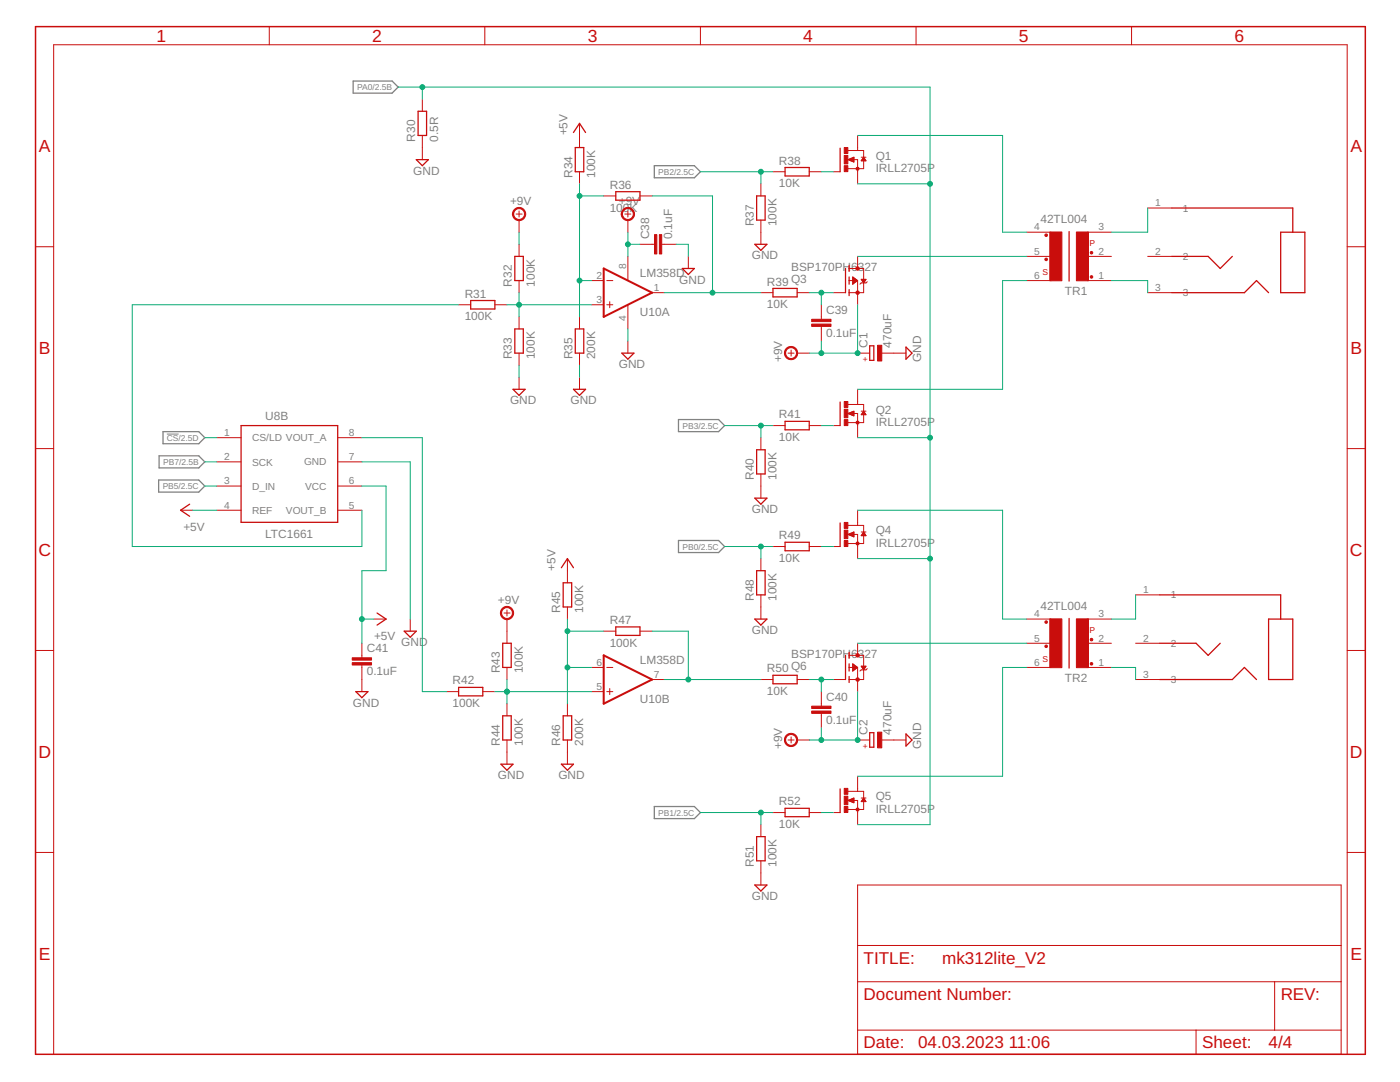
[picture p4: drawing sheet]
<svg xmlns="http://www.w3.org/2000/svg" width="279mm" height="216mm" viewBox="0 0 279 216" stroke-linecap="round" stroke-linejoin="round" font-family="sans-serif">
<path d="M70.5 16.2h7.8l1.2 1.2-1.2 1.2h-7.8zM130.6 33.1h8l1.2 1.2-1.2 1.2h-8zM31.7 95.8h8l1.2 1.2-1.2 1.2h-8zM31.7 91h8l1.2 1.2-1.2 1.2h-8zM32.5 86.1h7.2l1.2 1.2-1.2 1.2h-7.2zM135.4 83.7h8l1.2 1.2-1.2 1.2h-8zM135.4 107.8h8l1.2 1.3-1.2 1.2h-8zM130.6 160.9h8l1.2 1.2-1.2 1.2h-8z" fill="none" stroke="#808080" stroke-width=".25"/>
<path d="M33.3 86.6h2.3" fill="none" stroke="#808080" stroke-width=".2"/>
<g fill="none" stroke="#c90d0c" stroke-width=".25">
<path d="M83.1 31.9h2.4l-1.2 1.2zM83.4 22.2h1.7v4.8h-1.7zM114.4 26.4l1.3-1.8 1.2 1.8M114.8 29.4h1.7v4.9h-1.7zM122.9 38.2h4.8v1.7h-4.8zM151 39.1h1.7v4.8h-1.7zM156.7 33.4h4.8v1.7h-4.8zM167.7 29.6v4.7M93.9 60h4.9v1.7h-4.9zM102.7 51.2h1.7v4.8h-1.7zM136.2 53.6h2.4l-1.2 1.2zM150.6 48.7h2.5l-1.3 1.3z"/>
<path d="M154.3 57.6h4.8v1.6h-4.8zM168.7 53.6v4.8M169.5 53v1.2M169.5 55.3v1.4M169.5 57.8v1.2M213.4 46.2v9.9M233.9 51.2h7.2l2.4 2.4 2.4-2.4M233.9 58.4h14.4l2.5-2.4 2.4 2.4M233.9 41.5h24.1v4.8M255.6 46.3h4.8v12.1h-4.8zM102.4 77.7h2.4l-1.2 1.2zM102.7 65.6h1.7v4.9h-1.7z"/>
<path d="M114.4 77.7h2.5l-1.2 1.2zM114.8 65.6h1.7v4.9h-1.7zM124.1 70.5h2.4l-1.2 1.2zM173.6 69h.8v2.9h-.8zM180.8 69.3l1.2 1.2-1.2 1.2zM48.1 84.9h19.3v19.3h-19.3zM150.6 99.4h2.5l-1.3 1.2zM151 89.7h1.7v4.9h-1.7zM156.7 84.1h4.8v1.7h-4.8zM167.7 80.2v4.7M37.8 100.6l-1.8 1.2 1.8 1.2M112 113.3l1.2-1.8 1.2 1.8"/>
<path d="M112.4 116.3h1.7v4.8h-1.7zM151 113.9h1.7v4.8h-1.7zM156.7 108.2h4.8v1.7h-4.8zM167.7 104.4v4.7M231.5 118.7h24.1v4.8M71 138h2.4l-1.2 1.2zM75.2 122.3l1.8 1.2-1.8 1.2M80.7 125.9h2.4l-1.2 1.2zM91.5 137.2h4.9v1.7h-4.9zM100.3 128.4h1.7v4.8h-1.7zM122.9 125.1h4.8v1.7h-4.8zM150.6 123.5h2.5l-1.3 1.2z"/>
<path d="M154.3 134.7h4.8v1.7h-4.8zM168.7 130.8v4.8M169.5 130.2v1.2M169.5 132.5v1.4M169.5 135v1.2M213.4 123.4v9.9M231.5 128.4h7.2l2.4 2.4 2.4-2.4M231.5 135.6h14.4l2.4-2.4 2.5 2.4M253.2 123.5h4.8v12.1h-4.8zM100 152.5h2.4l-1.2 1.2zM100.3 142.8h1.7v4.9h-1.7zM112 152.5h2.4l-1.2 1.2z"/>
<path d="M112.4 142.8h1.7v4.9h-1.7zM167.7 157.4v4.7M173.6 146.2h.8v2.9h-.8zM180.8 146.5l1.2 1.2-1.2 1.2zM150.6 176.6h2.5l-1.3 1.2zM151 166.9h1.7v4.9h-1.7zM156.7 161.3h4.8v1.7h-4.8z"/>
</g>
<g fill="none" stroke="#c90d0c" stroke-width=".2">
<path d="M53.7 5.3v3.6M84.3 19.8v2.4M96.8 5.3v3.6M139.8 5.3v3.6M182.8 5.3v3.6M225.8 5.3v3.6M84.3 27v4.9M115.7 24.6v4.8M115.7 34.3v2.4M120.5 39.1h2.4M127.7 39.1h2.4M151.8 36.7v2.4"/>
<path d="M154.3 34.3h2.4M161.5 34.3h2.4M166.3 34.3h1.4M169.2 31.9l1.2-.5v.9zM169.2 30h3.2v1.4M169.3 31.8l1.9 .1v4.8M169.4 31.9h1M169.5 31.7h.9M169.7 32.1h.7M169.8 31.6h.6M170 32.2h.4M170.1 31.5h.3"/>
<path d="M170.3 32.3h.1M170.4 31.4h.1M171.2 27v3M171.9 31.4h.9M172 31.9h.7M172 31.8h.7M172.1 31.7h.5M172.2 31.6h.3M172.3 31.5h.1M172.4 32v1.7h-3.2M172.4 31.4l.4 .7h-.9zM7.1 49.2h3.6"/>
<path d="M103 42.7h1.2M103.6 42.1v1.2M103.6 43.9v2.4M103.6 48.7v2.5M103.6 56v2.4M118.1 56h2.4M121.1 56h1.2M124.7 42.7h1.2M125.3 42.1v1.2M125.3 43.9v2.4M125.3 51.2v4.8M127.7 48.7h2.9"/>
<path d="M130.1 58.4h2.4M132.1 48.7h2.9M137.4 51.2v2.4M151.8 43.9v4.8M151.8 58.4h2.5M159.1 58.4h2.4M166.3 58.4h2.4M169.5 53.6h2.9v4.8h-2.9M169.5 56h1.7M170.2 56.4h.4M170.2 56.2h.6M170.2 56.1h.7"/>
<path d="M170.2 56h.9M170.2 55.9h.8M170.2 55.8h.7M170.2 56.7h.1M170.2 56.6h.1M170.2 56.5h.3M170.2 55.7h.6M170.2 55.6h.4M170.2 55.5h.2M170.2 55.3h.1M171.2 51.2v2.4M171.2 56v4.8"/>
<path d="M171.2 56l-1-.7v1.4M171.2 56l-1 .7M171.9 55.7h.9l-.4 .8zM171.9 55.8h.9M172 55.9h.7M172.1 56h.6M172.1 56.1h.5M172.2 56.2h.3M172.3 56.4h.1M173.1 56.2l-.3 .3h-.9l-.3 .2M204.9 56h4.8M204.9 51.2h4.8"/>
<path d="M204.9 46.3h4.8M217 56h4.8M217 51.2h4.8M217 46.3h4.8M229 58.4h4.9M229 51.2h4.9M229 41.5h4.9M268.9 49.2h3.6M91.5 60.8h2.4M98.8 60.8h2.4M103.6 63.2v2.4M103.6 70.5v2.4"/>
<path d="M103.6 75.3v2.4M115.7 63.2v2.4M115.7 70.5v2.4M115.7 75.3v2.4M118.1 60.8h2.4M121.1 60.8h1.2M121.7 60.2v1.2M125.3 60.8v4.8M125.3 68.1v2.4M157.3 70.5h1.2M157.9 69.8v1.3M159.1 70.5h2.4"/>
<path d="M163.9 60.8v2.9M163.9 65.2v2.9M171.2 77.7v3M171.2 70.5h2.4M176 70.5h4.8M7.1 89.5h3.6M43.3 87.3h4.8M43.3 92.2h4.8M43.3 97h4.8M67.4 87.3h4.8M67.4 92.2h4.8M67.4 97h4.8"/>
<path d="M151.8 87.3v2.4M151.8 94.6v4.8M154.3 84.9h2.4M161.5 84.9h2.4M166.3 84.9h1.4M169.2 82.5l1.2-.5v1zM169.2 80.7h3.2v1.3M169.4 82.6h1M169.4 82.5h1M169.6 82.7h.8M169.6 82.3h.8M169.9 82.8h.5"/>
<path d="M169.9 82.2h.5M170.2 82.9h.2M170.2 82.1h.2M170.3 82.5h.9v4.8M171.9 82h.9M171.9 82.7h.9M172 82.6h.7M172.1 82.5h.5M172.1 82.3h.5M172.2 82.2h.3M172.3 82.1h.1M172.4 82.6v1.7h-3.2"/>
<path d="M172.4 82l.4 .8h-.9zM268.9 89.5h3.6M36 101.8h2.5M43.3 101.8h4.8M67.4 101.8h4.8M113.2 111.5v4.8M151.8 111.5v2.4M151.8 118.7v4.8M154.3 109.1h2.4M161.5 109.1h2.4M166.3 109.1h1.4M169.2 106.6h2v4.9"/>
<path d="M169.2 104.8h3.2v1.4M169.5 106.8h.9M169.5 106.5h.9M169.8 106.9h.6M169.8 106.4h.6M170.1 106.3h.3M170.1 107h.3M170.3 106.2h.1M170.3 107.1h.1M170.4 106.2v.9M170.4 106.2l-1.2 .4 1.2 .5M171.2 101.8v3"/>
<path d="M171.9 106.2h.9M172 106.8h.7M172 106.6h.7M172.1 106.5h.5M172.2 106.4h.3M172.3 106.3h.1M172.4 106.8v1.7h-3.2M172.4 106.2l.4 .7h-.9zM226.6 118.7h4.9M7.1 129.8h3.6M72.2 128.4v2.9M72.2 132.7v5.3"/>
<path d="M74.6 123.5h2.4M81.9 123.5v2.4M89.1 138h2.4M96.4 138h2.4M100.6 122.3h1.2M101.2 121.7v1.2M101.2 123.5v4.9M101.2 133.2v2.4M113.2 121.1v2.4M118.1 138h2.4M118.1 133.2h2.4M120.5 125.9h2.4"/>
<path d="M121.1 138h1.2M121.1 133.2h1.2M121.7 137.4v1.2M127.7 125.9h2.4M130.1 135.6h2.4M151.8 135.6h2.5M159.1 135.6h2.4M163.9 138v2.9M166.3 135.6h2.4M169.5 130.8h2.9v4.8h-2.9M169.5 133.2h1.7M170.2 133.6h.3"/>
<path d="M170.2 133.5h.5M170.2 133.4h.6M170.2 133.3h.8M170.2 133.2h.9M170.2 133.1h.8M170.2 133h.7M170.2 132.5l1 .7-1 .7zM170.2 133.9h.1M170.2 133.8h.2M170.2 132.9h.5M170.2 132.7h.4M170.2 132.6h.2"/>
<path d="M170.2 132.5h.1M171.2 128.4v2.4M171.2 133.2v4.8M171.9 132.9h.9l-.4 .8zM171.9 133h.9M172 133.1h.7M172 133.2h.7M172.1 133.3h.5M172.2 133.4h.3M172.3 133.5h.1M173.1 133.4l-.3 .3h-.9l-.3 .2M204.9 133.2h4.8"/>
<path d="M204.9 128.4h4.8M204.9 123.5h4.8M217 133.2h4.8M217 128.4h4.8M217 123.5h4.8M226.6 135.6h4.9M226.6 128.4h4.9M268.9 129.8h3.6M101.2 140.4v2.4M101.2 147.7v4.8M113.2 140.4v2.4M113.2 147.7v4.8"/>
<path d="M157.3 147.7h1.2M157.9 147v1.3M159.1 147.7h2.4M163.9 142.3v2.9M169.2 159.7l1.2-.5v1zM169.2 157.9h3.2v1.3M169.3 159.7h1.1M169.4 159.6h1M169.6 159.9h.8M169.7 159.5h.7M169.9 160h.5M170 159.4h.4"/>
<path d="M170.2 159.3h.2M170.3 159.7h.9v4.8M171.2 154.9v3M171.2 147.7h2.4M171.9 159.2h.9M171.9 159.9h.9M172 159.7h.7M172.1 159.6h.5M172.1 159.5h.5M172.2 159.4h.3M172.3 159.3h.1M172.4 159.8v1.7h-3.2"/>
<path d="M172.4 159.2l.4 .8h-.9zM176 147.7h4.8M7.1 170.1h3.6M151.8 164.5v2.4M151.8 171.8v4.8M154.3 162.1h2.4M161.5 162.1h2.4M166.3 162.1h1.4M170.2 160.1h.2M171.2 176.6h96.5v33.8h-96.5zM268.9 170.1h3.6M171.2 195.9h96.5"/>
<path d="M171.2 188.7h96.5M254.4 195.9v9.6M10.7 210.4v-201.5h258.2v201.5M171.2 205.5h96.5M238.7 205.5v4.9"/>
</g>
<g fill="#c90d0c" stroke="#c90d0c" stroke-width=".2">
<path d="M170.9 161.3l.3-.1 .2 .1v.5h-.5z" fill-rule="evenodd"/>
<path d="M217.6 55.1h.4v.3h-.4z" fill-rule="evenodd"/>
<path d="M217.6 50.2h.4v.4h-.4z" fill-rule="evenodd"/>
<path d="M102.7 41.8a1.33 1.33 0 0 1 2 .3 1.33 1.33 0 0 1-.8 1.9 1.33 1.33 0 0 1-1.6-1.3h.2a1.08 1.08 0 0 1 1.5-1 1.08 1.08 0 0 1 .3 1.8 1.08 1.08 0 0 1-1.7-.5l-.1-.3h-.2z" fill-rule="evenodd"/>
<path d="M156.9 69.5a1.33 1.33 0 0 1 2.1 .3 1.33 1.33 0 0 1-.8 1.9 1.33 1.33 0 0 1-1.7-1.2h.3a1.09 1.09 0 0 1 1.5-1.1 1.09 1.09 0 0 1 .3 1.9 1.09 1.09 0 0 1-1.8-.6v-.2h-.3z" fill-rule="evenodd"/>
<path d="M156.9 146.7a1.33 1.33 0 0 1 2.1 .3 1.33 1.33 0 0 1-.8 1.9 1.33 1.33 0 0 1-1.7-1.2h.3a1.09 1.09 0 0 1 1.5-1.1 1.09 1.09 0 0 1 .3 1.8 1.09 1.09 0 0 1-1.8-.5v-.2h-.3z" fill-rule="evenodd"/>
<path d="M100.2 121.4a1.32 1.32 0 0 1 2.1 .3 1.32 1.32 0 0 1-.8 1.9 1.32 1.32 0 0 1-1.6-1.3h.2a1.08 1.08 0 0 1 1.5-1 1.08 1.08 0 0 1 .3 1.8 1.08 1.08 0 0 1-1.8-.5v-.3h-.2z" fill-rule="evenodd"/>
<path d="M124.4 41.8a1.33 1.33 0 0 1 2.1 .3 1.33 1.33 0 0 1-.9 1.9 1.33 1.33 0 0 1-1.6-1.3h.2a1.09 1.09 0 0 1 1.6-.9 1.09 1.09 0 0 1 .2 1.8 1.09 1.09 0 0 1-1.8-.6v-.3h-.2z" fill-rule="evenodd"/>
<path d="M170.9 84.1h.5v.4l-.2 .1-.3-.1z" fill-rule="evenodd"/>
<circle cx="171.1" cy="33.7" r=".31"/>
<circle cx="171.1" cy="108.5" r=".31"/>
<circle cx="208.8" cy="51.8" r=".27"/>
<circle cx="208.8" cy="46.9" r=".27"/>
<circle cx="217.8" cy="132.5" r=".27"/>
<circle cx="217.8" cy="127.6" r=".27"/>
<circle cx="208.8" cy="129" r=".27"/>
<circle cx="208.8" cy="124.1" r=".27"/>
<circle cx="171.2" cy="135.6" r=".34"/>
<circle cx="171.2" cy="130.8" r=".34"/>
<circle cx="171.2" cy="58.4" r=".34"/>
<circle cx="171.2" cy="53.6" r=".34"/>
</g>
<g fill="#c90d0c" stroke="#c90d0c" stroke-width=".2">
<path d="M168.5 33.1h.7v1.1h-.7z"/>
<path d="M168.5 29.4h.7v1.2h-.7z"/>
<path d="M168.5 31h.7v1.7h-.7z"/>
<path d="M162 64.7h3.8v.4h-3.8z"/>
<path d="M162 63.7h3.8v.5h-3.8z"/>
<path d="M168.5 107.9h.7v1.2h-.7z"/>
<path d="M168.5 104.2h.7v1.2h-.7z"/>
<path d="M168.5 105.8h.7v1.7h-.7z"/>
<path d="M168.5 160.9h.7v1.2h-.7z"/>
<path d="M168.5 157.3h.7v1.2h-.7z"/>
<path d="M168.5 158.9h.7v1.7h-.7z"/>
<path d="M162 141.9h3.8v.4h-3.8z"/>
<path d="M162 140.9h3.8v.5h-3.8z"/>
<path d="M214.8 46.3h2.4v9.7h-2.4z"/>
<path d="M209.5 46.3h2.4v9.7h-2.4z"/>
<path d="M214.8 123.5h2.4v9.7h-2.4z"/>
<path d="M209.5 123.5h2.4v9.7h-2.4z"/>
<path d="M131.6 46.8h.5v3.9h-.5z"/>
<path d="M130.6 46.8h.5v3.9h-.5z"/>
<path d="M70.3 132.2h3.8v.5h-3.8z"/>
<path d="M70.3 131.3h3.8v.4h-3.8z"/>
<path d="M175.1 68.9h.9v3.1h-.9z"/>
<path d="M175.1 146.1h.9v3.1h-.9z"/>
<path d="M168.5 83.7h.7v1.2h-.7z"/>
<path d="M168.5 80.1h.7v1.2h-.7z"/>
<path d="M168.5 81.7h.7v1.7h-.7z"/>
</g>
<path d="M120.5 53.6l9.6 4.8-9.6 4.8zM120.5 130.8l9.6 4.8-9.6 4.8z" fill="none" stroke="#c90d0c" stroke-width=".4"/>
<path d="M7.1 5.3h265.4v205.1h-265.4z" fill="none" stroke="#c90d0c" stroke-width=".3"/>
<g fill="none" stroke="#0dab76" stroke-width=".2">
<path d="M79.5 17.4h106.1v147.1h-14.4M84.3 17.4v2.4M115.7 36.7v26.5M115.7 39.1h4.8M130.1 39.1h12.1v19.3M139.8 34.3h14.5M151.8 34.3v2.4M163.9 34.3h2.4M171.2 36.7h14.4M171.2 27h28.9v19.3h4.8M103.6 46.3v2.4M103.6 58.4v4.8"/>
<path d="M115.7 56h2.4M125.3 46.3v4.9M125.3 48.7h2.4M132.5 58.4h19.3M135 48.7h2.4v2.5M161.5 58.4h4.8M163.9 58.4v2.4M171.2 51.2h33.7M204.9 56h-4.8v21.7h-28.9M221.8 56h7.2v2.4M229 41.5v4.8h-7.2M91.5 60.8h-65.1v48.3h45.8v-7.3"/>
<path d="M101.2 60.8h16.9M103.6 72.9v2.4M115.7 72.9v2.4M125.3 65.6v2.5M163.9 68.1v2.4M171.2 60.8v9.7h-9.7M40.9 92.2h2.4M40.9 87.3h2.4M40.9 97h2.4M72.2 92.2h9.7v31.3M72.2 87.3h12.1v50.7h4.8M72.2 97h4.8v16.9h-4.8v14.5"/>
<path d="M144.6 84.9h9.7M151.8 84.9v2.4M163.9 84.9h2.4M171.2 87.3h14.4M38.5 101.8h4.8M144.6 109.1h9.7M151.8 109.1v2.4M163.9 109.1h2.4M171.2 111.5h14.4M171.2 101.8h28.9v21.7h4.8M226.6 118.7v4.8h-4.8M72.2 123.5h2.4"/>
<path d="M98.8 138h19.3M101.2 135.6v4.8M113.2 125.9h7.3M113.2 133.2h4.9M113.2 123.5v16.9M130.1 125.9h7.3v9.7M132.5 135.6h19.3M161.5 135.6h4.8M163.9 135.6v2.4M171.2 138v9.7h-9.7M171.2 128.4h33.7M204.9 133.2h-4.8v21.7h-28.9"/>
<path d="M221.8 133.2h4.8v2.4M163.9 145.2v2.5M139.8 162.1h14.5M151.8 162.1v2.4M163.9 162.1h2.4"/>
</g>
<g fill="#0dab76" stroke="#0dab76" stroke-width=".2">
<circle cx="151.8" cy="84.9" r=".49"/>
<circle cx="163.9" cy="58.4" r=".49"/>
<circle cx="103.6" cy="60.8" r=".49"/>
<circle cx="151.8" cy="162.1" r=".49"/>
<circle cx="137.4" cy="135.6" r=".49"/>
<circle cx="163.9" cy="135.6" r=".49"/>
<circle cx="101.2" cy="138" r=".49"/>
<circle cx="185.6" cy="36.7" r=".49"/>
<circle cx="185.6" cy="111.5" r=".49"/>
<circle cx="185.6" cy="87.3" r=".49"/>
<circle cx="84.3" cy="17.4" r=".49"/>
<circle cx="115.7" cy="56" r=".49"/>
<circle cx="115.7" cy="39.1" r=".49"/>
<circle cx="113.2" cy="125.9" r=".49"/>
<circle cx="113.2" cy="133.2" r=".49"/>
<circle cx="151.8" cy="34.3" r=".49"/>
<circle cx="151.8" cy="109.1" r=".49"/>
<circle cx="142.2" cy="58.4" r=".49"/>
<circle cx="163.9" cy="147.7" r=".49"/>
<circle cx="171.2" cy="147.7" r=".49"/>
<circle cx="163.9" cy="70.5" r=".49"/>
<circle cx="171.2" cy="70.5" r=".49"/>
<circle cx="125.3" cy="48.7" r=".49"/>
<circle cx="72.2" cy="123.5" r=".49"/>
</g>
<g font-size="3.5" fill="#c90d0c">
<text x="31.2" y="8.4">1</text>
<text x="74.3" y="8.4">2</text>
<text x="117.3" y="8.4">3</text>
<text x="160.3" y="8.4">4</text>
<text x="203.3" y="8.4">5</text>
<text x="246.4" y="8.4">6</text>
<text x="7.7" y="30.3">A</text>
<text x="269.5" y="30.3">A</text>
<text x="7.7" y="70.6">B</text>
<text x="269.5" y="70.6">B</text>
<text x="7.7" y="110.9">C</text>
<text x="269.4" y="110.9">C</text>
<text x="7.7" y="151.2">D</text>
<text x="269.4" y="151.2">D</text>
<text x="7.7" y="191.5">E</text>
<text x="269.5" y="191.5">E</text>
</g>
<g font-size="3.4" fill="#c90d0c">
<text x="172.4" y="192.3">TITLE:</text>
<text x="188" y="192.3">mk312lite_V2</text>
<text x="172.4" y="199.5">Document Number:</text>
<text x="255.6" y="199.5">REV:</text>
<text x="172.4" y="209.2">Date:</text>
<text x="183.2" y="209.2">04.03.2023</text>
<text x="201.3" y="209.2">11:06</text>
<text x="239.9" y="209.2">Sheet:</text>
<text x="253.2" y="209.2">4/4</text>
</g>
<g font-size="2.4" fill="#808080">
<text x="82.9" y="28.2" transform="rotate(-90 82.9 28.2)">R30</text>
<text x="87.4" y="28.2" transform="rotate(-90 87.4 28.2)">0.5R</text>
<text x="113.2" y="27" transform="rotate(-90 113.2 27)">+5V</text>
<text x="82.5" y="34.9">GND</text>
<text x="114.2" y="35.5" transform="rotate(-90 114.2 35.5)">R34</text>
<text x="118.8" y="35.5" transform="rotate(-90 118.8 35.5)">100K</text>
<text x="155.5" y="32.8">R38</text>
<text x="174.8" y="34.3">IRLL2705P</text>
<text x="174.8" y="31.9">Q1</text>
<text x="101.8" y="40.9">+9V</text>
<text x="121.7" y="37.7">R36</text>
<text x="123.5" y="40.9">+9V</text>
<text x="155.5" y="37.4">10K</text>
<text x="121.7" y="42.2">100K</text>
<text x="129.5" y="47.8" transform="rotate(-90 129.5 47.8)">C38</text>
<text x="134.1" y="47.8" transform="rotate(-90 134.1 47.8)">0.1uF</text>
<text x="150.4" y="45.1" transform="rotate(-90 150.4 45.1)">R37</text>
<text x="155" y="45.1" transform="rotate(-90 155 45.1)">100K</text>
<text x="207.6" y="44.5">42TL004</text>
<text x="150" y="51.8">GND</text>
<text x="92.7" y="59.4">R31</text>
<text x="102.2" y="57.2" transform="rotate(-90 102.2 57.2)">R32</text>
<text x="106.7" y="57.2" transform="rotate(-90 106.7 57.2)">100K</text>
<text x="127.7" y="55.3">LM358D</text>
<text x="135.6" y="56.6">GND</text>
<text x="153.1" y="57">R39 Q3</text>
<text x="157.9" y="54.1">BSP170PH63</text>
<text x="172.5" y="54.1">27</text>
<text x="212.5" y="58.9">TR1</text>
<text x="92.7" y="63.9">100K</text>
<text x="127.7" y="63.1">U10A</text>
<text x="153.1" y="61.5">10K</text>
<text x="164.9" y="62.6">C39</text>
<text x="102.2" y="71.7" transform="rotate(-90 102.2 71.7)">R33</text>
<text x="106.7" y="71.7" transform="rotate(-90 106.7 71.7)">100K</text>
<text x="114.2" y="71.7" transform="rotate(-90 114.2 71.7)">R35</text>
<text x="118.8" y="71.7" transform="rotate(-90 118.8 71.7)">200K</text>
<text x="164.9" y="67.2">0.1uF</text>
<text x="173.1" y="69.4" transform="rotate(-90 173.1 69.4)">C1</text>
<text x="177.9" y="69.4" transform="rotate(-90 177.9 69.4)">470uF</text>
<text x="123.5" y="73.5">GND</text>
<text x="156.1" y="72.3" transform="rotate(-90 156.1 72.3)">+9V</text>
<text x="183.8" y="72.3" transform="rotate(-90 183.8 72.3)">GND</text>
<text x="52.9" y="83.7">U8B</text>
<text x="101.8" y="80.7">GND</text>
<text x="113.8" y="80.7">GND</text>
<text x="155.5" y="83.5">R41</text>
<text x="174.8" y="82.5">Q2</text>
<text x="155.5" y="88.1">10K</text>
<text x="174.8" y="84.9">IRLL2705P</text>
<text x="150.4" y="95.8" transform="rotate(-90 150.4 95.8)">R40</text>
<text x="155" y="95.8" transform="rotate(-90 155 95.8)">100K</text>
<text x="36.6" y="105.9">+5V</text>
<text x="52.9" y="107.4">LTC1661</text>
<text x="150" y="102.4">GND</text>
<text x="155.5" y="107.6">R49</text>
<text x="174.8" y="106.6">Q4</text>
<text x="110.8" y="113.9" transform="rotate(-90 110.8 113.9)">+5V</text>
<text x="155.5" y="112.2">10K</text>
<text x="174.8" y="109.1">IRLL2705P</text>
<text x="150.4" y="119.9" transform="rotate(-90 150.4 119.9)">R48</text>
<text x="155" y="119.9" transform="rotate(-90 155 119.9)">100K</text>
<text x="99.4" y="120.5">+9V</text>
<text x="111.8" y="122.3" transform="rotate(-90 111.8 122.3)">R45</text>
<text x="116.4" y="122.3" transform="rotate(-90 116.4 122.3)">100K</text>
<text x="121.7" y="124.5">R47</text>
<text x="207.6" y="121.7">42TL004</text>
<text x="73.2" y="130.2">C41</text>
<text x="74.6" y="127.6">+5V</text>
<text x="80.1" y="129">GND</text>
<text x="121.7" y="129.1">100K</text>
<text x="150" y="126.5">GND</text>
<text x="157.9" y="131.3">BSP170PH63</text>
<text x="172.5" y="131.3">27</text>
<text x="73.2" y="134.7">0.1uF</text>
<text x="90.3" y="136.6">R42</text>
<text x="99.8" y="134.4" transform="rotate(-90 99.8 134.4)">R43</text>
<text x="104.3" y="134.4" transform="rotate(-90 104.3 134.4)">100K</text>
<text x="127.7" y="132.5">LM358D</text>
<text x="153.1" y="134.2">R50 Q6</text>
<text x="212.5" y="136.1">TR2</text>
<text x="70.4" y="141">GND</text>
<text x="90.3" y="141.1">100K</text>
<text x="127.7" y="140.3">U10B</text>
<text x="153.1" y="138.7">10K</text>
<text x="164.9" y="139.8">C40</text>
<text x="99.8" y="148.9" transform="rotate(-90 99.8 148.9)">R44</text>
<text x="104.3" y="148.9" transform="rotate(-90 104.3 148.9)">100K</text>
<text x="111.8" y="148.9" transform="rotate(-90 111.8 148.9)">R46</text>
<text x="116.4" y="148.9" transform="rotate(-90 116.4 148.9)">200K</text>
<text x="156.1" y="149.5" transform="rotate(-90 156.1 149.5)">+9V</text>
<text x="164.9" y="144.4">0.1uF</text>
<text x="173.1" y="146.6" transform="rotate(-90 173.1 146.6)">C2</text>
<text x="177.9" y="146.6" transform="rotate(-90 177.9 146.6)">470uF</text>
<text x="183.8" y="149.5" transform="rotate(-90 183.8 149.5)">GND</text>
<text x="99.4" y="155.5">GND</text>
<text x="111.4" y="155.5">GND</text>
<text x="155.5" y="160.7">R52</text>
<text x="174.8" y="159.7">Q5</text>
<text x="155.5" y="165.3">10K</text>
<text x="174.8" y="162.1">IRLL2705P</text>
<text x="150.4" y="173" transform="rotate(-90 150.4 173)">R51</text>
<text x="155" y="173" transform="rotate(-90 155 173)">100K</text>
<text x="150" y="179.6">GND</text>
</g>
<g font-size="2" fill="#808080">
<text x="230.5" y="41.2">1</text>
<text x="206.4" y="46">4</text>
<text x="219.2" y="46">3</text>
<text x="236.1" y="42.2">1</text>
<text x="125" y="53.8" transform="rotate(-90 125 53.8)">8</text>
<text x="206.4" y="50.8">5</text>
<text x="219.2" y="50.8">2</text>
<text x="230.5" y="50.8">2</text>
<text x="236.1" y="51.9">2</text>
<text x="119" y="55.6">2</text>
<text x="130.5" y="58.1">1</text>
<text x="206.4" y="55.6">6</text>
<text x="219.2" y="55.6">1</text>
<text x="230.5" y="58.1">3</text>
<text x="236.1" y="59.1">3</text>
<text x="119" y="60.5">3</text>
<text x="125" y="64.1" transform="rotate(-90 125 64.1)">4</text>
<text x="44.8" y="87">1</text>
<text x="50.3" y="88.1">CS/LD VOUT_A</text>
<text x="69.6" y="87">8</text>
<text x="44.8" y="91.8">2</text>
<text x="50.3" y="92.9">SCK</text>
<text x="60.7" y="92.9">GND</text>
<text x="69.6" y="91.8">7</text>
<text x="44.8" y="96.7">3</text>
<text x="44.8" y="101.5">4</text>
<text x="50.3" y="97.7">D_IN</text>
<text x="60.9" y="97.7">VCC</text>
<text x="69.6" y="96.7">6</text>
<text x="69.6" y="101.5">5</text>
<text x="50.3" y="102.5">REF</text>
<text x="57.1" y="102.5">VOUT_B</text>
<text x="228.1" y="118.4">1</text>
<text x="233.7" y="119.4">1</text>
<text x="206.4" y="123.2">4</text>
<text x="219.2" y="123.2">3</text>
<text x="206.4" y="128">5</text>
<text x="219.2" y="128">2</text>
<text x="228.1" y="128">2</text>
<text x="233.7" y="129.1">2</text>
<text x="119" y="132.8">6</text>
<text x="119" y="137.7">5</text>
<text x="130.5" y="135.3">7</text>
<text x="206.4" y="132.8">6</text>
<text x="219.2" y="132.8">1</text>
<text x="228.1" y="135.3">3</text>
<text x="233.7" y="136.3">3</text>
</g>
<g font-size="1.7" fill="#808080">
<text x="71.3" y="18">PA0/2.5B</text>
<text x="131.4" y="34.9">PB2/2.5C</text>
<text x="33.3" y="87.9">CS/2.5D</text>
<text x="136.2" y="85.5">PB3/2.5C</text>
<text x="32.6" y="92.8">PB7/2.5B</text>
<text x="32.5" y="97.6">PB5/2.5C</text>
<text x="136.2" y="109.7">PB0/2.5C</text>
<text x="131.4" y="162.7">PB1/2.5C</text>
</g>
<g font-size="1.7" fill="#c90d0c">
<text x="217.4" y="49.1">P</text>
<text x="208" y="54.9">S</text>
<text x="172.2" y="72.2">+</text>
<text x="217.4" y="126.3">P</text>
<text x="208" y="132.1">S</text>
<text x="172.2" y="149.4">+</text>
</g>
</svg>
